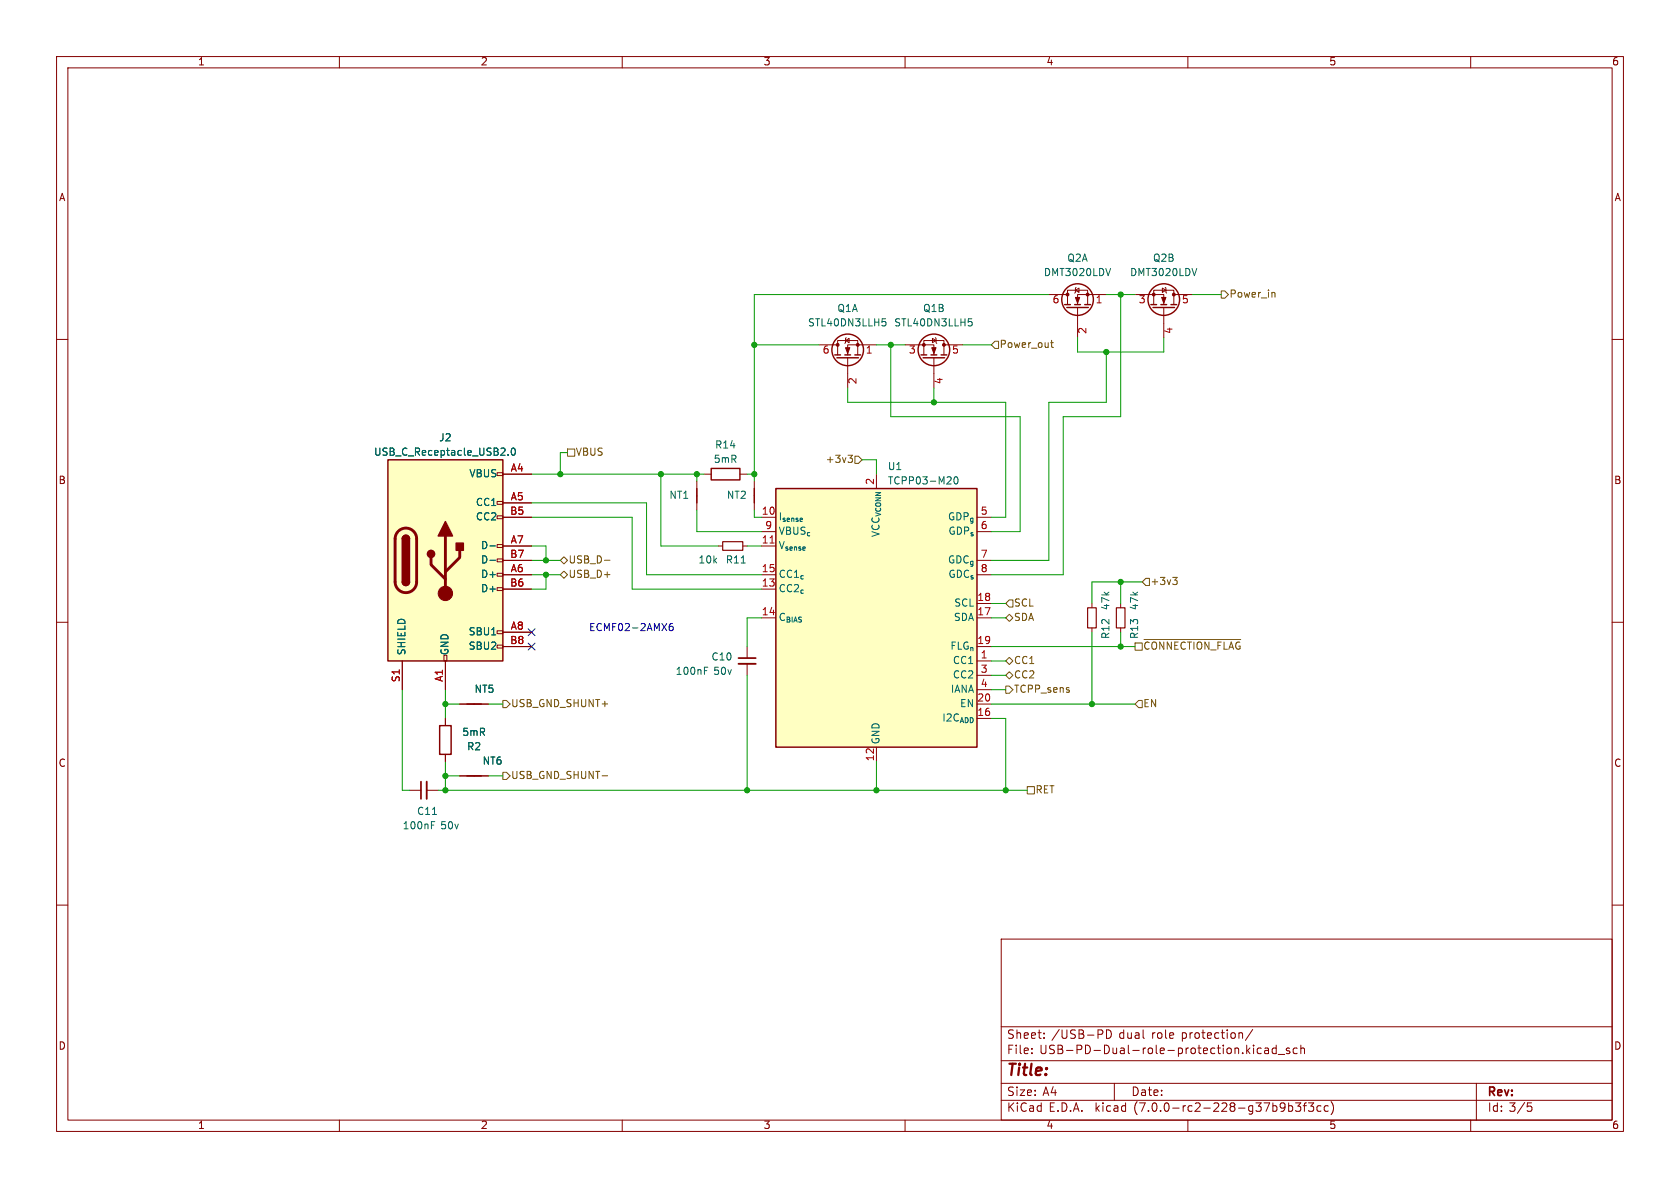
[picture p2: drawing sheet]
<svg xmlns="http://www.w3.org/2000/svg" width="297mm" height="210mm" viewBox="0 0 297 210" stroke-linecap="round" stroke-linejoin="round" font-family="sans-serif">
<g fill="none" stroke="#840000" stroke-width=".18">
<path d="M10 10h277v190h-277zM12 12h273v186h-273zM60 10v2M110 10v2M160 10v2M210 10v2M260 10v2M10 60h2M149.6 59.7l-.1 .1v.8l-.1 .1M164.8 59.8l.7 .4-.7 .4zM165.4 59.7l.1 .1v.8l.1 .1M185.4 52.1h3.3"/>
<path d="M188.7 53.8v-2.5h3.6v2.5M190.1 51.3l.7-.4v.8zM190.2 50.8l-.1 .1v.8l-.1 .1M190.5 54.4v5.3M195.6 52.1h-5.1v1.7M200.7 52.1h5v1.7M204 53.8v-2.5h3.5v2.5M205.5 50.9l.6 .4-.6 .4zM205.7 54.4v5.3M206 50.8l.1 .1v.8l.1 .1M207.5 52.1h3.3M285 60h2"/>
<path d="M144.8 61h3.3M148.1 62.7v-2.5h3.5v2.5M149.5 60.2l.6-.4v.8zM149.9 63.2v5.4M154.9 61h-5v1.7M160 61h5.1v1.7M163.3 62.7v-2.5h3.6v2.5M165.1 63.2v5.4M166.9 61h3.3M87.9 98.8h1v.5h-1zM87.9 96.3h1v.5h-1zM87.9 91.2h1v.5h-1z"/>
<path d="M87.9 88.6h1v.6h-1zM87.9 83.6h1v.5h-1zM88.9 83.8h5.1M88.9 88.9h5.1M88.9 96.5h5.1M88.9 91.4h5.1M88.9 99.1h5.1M123.2 85.1v5.1M124.5 83.8h1.2M127 96.5h.8M130.8 83.8h1.3M131.3 96.5h.8"/>
<path d="M133.3 85.1v5.1M134.6 96.5h2.6M134.6 91.4h2.6M134.6 94h2.6M172.7 91.4h2.6M172.7 99.1h2.6M172.7 94h2.6M10 110h2M71.1 116.8v5.1M78.5 115.8h.5v1h-.5zM78.7 116.8v5.1M87.9 114h1v.6h-1z"/>
<path d="M87.9 111.5h1v.5h-1zM87.9 103.9h1v.5h-1zM87.9 101.3h1v.6h-1zM88.9 101.6h5.1M88.9 111.8h5.1M88.9 104.1h5.1M88.9 114.3h5.1M132.1 114.3v2M132.1 117.3v2.1M134.6 101.6h2.6M134.6 104.1h2.6M134.6 109.2h2.6"/>
<path d="M172.7 101.6h2.6M172.7 114.3h2.6M172.7 116.8h2.6M172.7 109.2h2.6M172.7 106.7h2.6M172.7 119.4h2.6M193 106.7v.7M193 111v.8M198.1 106.7v.7M198.1 111v.8M285 110h2M72.4 139.7h2"/>
<path d="M75.4 139.7h2.1M78.7 127v1.3M78.7 133.4v1.2M81.3 137.2h5.1M81.3 124.5h5.1M154.9 132.1v2.5M172.7 124.5h2.6M172.7 121.9h2.6M10 160h2M285 160h2M177 166h108v32h-108zM60 198v2"/>
<path d="M110 198v2M160 198v2M177 194.5h108M177 191.5h108M177 187.5h108M177 181.5h108M182.4 186.1v.2M182.4 185.3v.2M184.6 183.4v.2M184.6 182.6v.2M195.6 182.1a.76 .76 0 0 1 .9 .7 .76 .76 0 0 1-.9 .8zM197 191.5v3"/>
<path d="M210 198v2M219.5 182.6l.2 .2v.8M221.5 182l-1.3 1.9M221.6 184.8v.1M221.6 185.3v1M223 185.3h-.5l-.2 .2v.5l.1 .2h.6M223.6 185.3h.6l.1 1M224.3 185.6l-.5 .1a.29 .29 0 0 0-.3 .3 .29 .29 0 0 0 .3 .3l.5-.1M225.6 185.3h-.4l-.3 .2v.5l.1 .2h.6M225.6 184.8v1.5M226 186.4h1.1M227.8 195v1.5"/>
<path d="M227.8 195.5h.4l.3 .2v.5l-.1 .2h-.6M228 185.3h-.4l-.2 .2 .1 .2 .5 .1v.4h-.6M229 195h1l-.5 .5 .4 .2v.6l-.2 .2h-.5l-.2-.2M229.3 185.3h-.4l-.3 .2v.5l.2 .2h.5M230 184.8v1.5M230 185.4l.2-.1h.3l.1 1M230.4 195.5h.6M231 195l-.4 .2v1.3M231.3 195h.9l-.5 .5 .5 .2v.6l-.2 .2h-.5l-.2-.2M233.5 195.5h-.4l-.3 .2v.5l.2 .2h.5M234.8 195.5h-.4l-.3 .2v.5l.1 .2h.6M235.3 194.7a1.72 1.72 0 0 1 0 2.3"/>
<path d="M260 198v2M261 191.5v6.5M270 195h.8M270.2 195.5h.3l.3 .3-.1 .6-.5 .1"/>
</g>
<g fill="none" stroke="#840000" stroke-width=".25">
<path d="M188.2 53.8h1M188.6 54.4h3.8M190 53.8h1M191.8 53.8h1M203.5 53.8h1M203.8 54.4h3.8M205.2 53.8h1M207 53.8h1M147.6 62.7h1M148 63.2h3.8M149.4 62.7h1M151.1 62.7h1"/>
<path d="M162.8 62.7h1M163.2 63.2h3.8M164.6 62.7h1M166.4 62.7h1M68.6 81.3h20.3v35.5h-20.3zM71.1 95.3a.64 .64 0 0 1 .7-.7 .64 .64 0 0 1 .6 .7M123.2 86.4v2.5M125.7 82.8h5.1v2h-5.1zM133.3 86.4v2.5M137.2 86.4h35.5v45.7h-35.5zM71.1 102.9a.64 .64 0 0 0 .7 .6 .64 .64 0 0 0 .6-.6M77.7 128.3h2.1v5.1h-2.1z"/>
<path d="M82.5 137.2h2.6M82.5 124.5h2.6"/>
<circle cx="190.5" cy="53" r="2.79"/>
<circle cx="205.7" cy="53" r="2.79"/>
<circle cx="149.9" cy="61.8" r="2.79"/>
<circle cx="165.1" cy="61.8" r="2.79"/>
</g>
<g fill="#840000" stroke="#840000" stroke-width=".18">
<path d="M149.5 61.5h.7l-.3 1z"/>
<path d="M164.7 61.5h.8l-.4 1z"/>
<path d="M190.1 52.6h.8l-.4 1z"/>
<path d="M205.4 52.6h.7l-.4 1z"/>
<circle cx="151.6" cy="61" r=".25"/>
<circle cx="148.1" cy="61" r=".25"/>
<circle cx="163.3" cy="61" r=".25"/>
<circle cx="166.9" cy="61" r=".25"/>
<circle cx="78.7" cy="104.9" r="1.27"/>
<circle cx="192.3" cy="52.1" r=".25"/>
<circle cx="188.7" cy="52.1" r=".25"/>
<circle cx="204" cy="52.1" r=".25"/>
<circle cx="207.5" cy="52.1" r=".25"/>
</g>
<g fill="none" stroke="#006464" stroke-width=".18">
<path d="M156 56.3h.6M156.1 56.8h.3l.2 .3v.4l-.5 .1M171.2 56.3h.6M171.3 56.8h.3l.3 .3-.1 .5h-.5M196.3 47.5l-.4 1.2M211.6 47.5l-.4 1.2M90.5 79.3l.2-.1a.68 .68 0 0 1 .4 .6 .68 .68 0 0 1-.4 .7l-.2-.1-.1-.4zM86.6 96.5h1M86.6 99h1M89.8 80.4v.1M168.8 84.3h.1a.68 .68 0 0 1 .5 .6 .68 .68 0 0 1-.5 .7 .84 .84 0 0 1-.1-1.3zM86.9 112.2h.7"/>
<path d="M124.5 117.9h.6M76.3 145.2h.6"/>
</g>
<path d="M127.8 95.8h3.5v1.5h-3.5zM192.3 107.4h1.5v3.6h-1.5zM197.4 107.4h1.5v3.6h-1.5z" fill="none" stroke="#840000" stroke-width=".2"/>
<g fill="#ffffc2" stroke="#ffffc2" stroke-width=".18">
<path d="M68.6 81.3h20.3v35.5h-20.3z"/>
<path d="M137.2 86.4h35.5v45.7h-35.5z"/>
</g>
<path d="M70.4 93.9a1.9 1.9 0 0 1 2.1-.4 1.9 1.9 0 0 1 1.2 1.8v7.6a1.91 1.91 0 0 1-1.9 1.9 1.91 1.91 0 0 1-2-1.9l.1-7.8 .1-.7zM76.2 98.6v1.2l2.5 2.6M78.7 94.7v10.2M81.3 97.3v1.3l-2.6 2.5" fill="none" stroke="#840000" stroke-width=".51"/>
<g fill="#840000" stroke="#840000" stroke-width=".25">
<path d="M71.1 102.9h1.3a.64 .64 0 0 1-.6 .6 .64 .64 0 0 1-.7-.6z"/>
<path d="M71.1 95.3h1.3v7.6h-1.3z"/>
<path d="M71.3 94.8a.64 .64 0 0 1 .7-.1 .64 .64 0 0 1 .4 .6h-1.3z"/>
<path d="M78.7 92.2l1.3 2.5h-2.5z"/>
<path d="M80.6 96h1.3v1.3h-1.3z"/>
<circle cx="76.2" cy="97.9" r=".63"/>
</g>
<path d="M136.1 96h.8" fill="none" stroke="#a90000" stroke-width=".18"/>
<path d="M130.6 117.3h3M75.4 138.2v3" fill="none" stroke="#840000" stroke-width=".33"/>
<path d="M130.6 116.3h3M74.4 138.2v3" fill="none" stroke="#840000" stroke-width=".3"/>
<g fill="none" stroke="#725600" stroke-width=".18">
<path d="M215.9 51.4h.6l.7 .7-.7 .6h-.6zM225.2 51.7l.2 .2v.6M100.3 79.4h1.3v1.2h-1.3zM175.3 61l.6-.7h.6v1.3h-.6zM185.7 60.6h.5M185.9 60.2v1l.3 .2M99.1 99.1l.6-.7 .6 .7-.6 .6zM106.9 99h.9M149.9 80.5h.8l-.4 .5 .3 .1 .1 .4-.2 .2h-.4M151.1 80.6h.7l.6 .7-.6 .6h-.7zM99.1 101.6l.6-.6 .6 .6-.6 .6zM177.8 119.4l.6-.7 .7 .7-.7 .6z"/>
<path d="M177.8 116.8l.6-.6 .7 .6-.7 .7zM177.8 109.2l.6-.6 .7 .6-.7 .7zM178.4 106h.7v1.3h-.7l-.6-.6zM200.7 113.7h1.2v1.2h-1.2zM202.2 113h17.2M202.6 102.2h.6v1.3h-.6l-.7-.6zM203.1 113.6l-.2-.1-.3 .1-.2 .4M203.6 113.9a.42 .42 0 0 1 .5-.4 .42 .42 0 0 1 .4 .4M205.7 113.5v1.3l-.7-1.3v1.3M207.1 113.5v1.3l-.7-1.3v1.3M207.3 102.1h.8l-.4 .5 .3 .1 .1 .4-.2 .2h-.4M208.3 113.5h-.6v1.3"/>
<path d="M209.6 113.6l-.3-.1-.3 .1-.2 .4M209.9 113.5h.7M210.3 113.5v1.3M211.1 113.5v1.3M211.6 113.9a.42 .42 0 0 1 .4-.4 .42 .42 0 0 1 .5 .4M213.7 113.5v1.3l-.7-1.3v1.3M215.9 113.5h-.6v1.3M216.4 113.5v1.3M217.2 114.8l.5-1.3 .4 1.3M219.2 113.6h-.5l-.3 .4M88.9 136.5h.6l.7 .7-.7 .6h-.6zM88.9 123.8h.6l.7 .7-.7 .6h-.6z"/>
<path d="M106.4 137.1h1M177.8 121.3h.6l.7 .6-.7 .7h-.6zM181.6 139.1h1.3v1.2h-1.3zM201.3 123.8h.6v1.3h-.6l-.6-.6z"/>
</g>
<path d="M118.9 110.2l-.4 .1a.86 .86 0 0 0 0 1.2l.5-.1v-.5l-.2-.2h-.3l-.2 .2" fill="none" stroke="#0000c2" stroke-width=".18"/>
<g fill="none" stroke="#009600" stroke-width=".18">
<path d="M185.4 52.1h-52.1v33M190.5 59.7v2.5h15.2v-2.5M195.6 52.1h5.1M198.1 52.1v21.6h-10.1v27.9h-12.7M210.8 52.1h5.1M133.3 61h11.5M149.9 68.6v2.5h27.9v20.3h-2.5M154.9 61h5.1M157.5 61v12.7h22.8v20.3h-5M165.1 68.6v2.5M170.2 61h5.1M195.6 62.2v8.9h-10.2v28h-10.1"/>
<path d="M94 88.9h20.3v12.7h20.3M94 99.1h5.1M94 96.5h2.5v2.6M94 83.8h30.5M94 91.4h17.8v12.7h22.8M100.3 80h-1.2v3.8M116.8 83.8v12.7h10.2M123.2 83.8v1.3M123.2 90.2v3.8h11.4M132.1 96.5h2.5M132.1 83.8h1.2M133.3 90.2v1.2h1.3"/>
<path d="M152.4 81.3h2.5v2.5M94 101.6h5.1M96.5 101.6v2.5h-2.5M132.1 119.4v20.3M134.6 109.2h-2.5v5.1M175.3 114.3h25.4M175.3 119.4h2.5M175.3 116.8h2.5M175.3 109.2h2.5M175.3 106.7h2.5M193 111.8v12.7M198.1 102.9v3.8"/>
<path d="M198.1 111.8v2.5M201.9 102.9h-8.9v3.8M71.1 121.9v17.8h1.3M77.5 139.7h104.1M78.7 137.2h2.6M78.7 124.5h2.6M78.7 121.9v5.1M78.7 134.6v5.1M86.4 137.2h2.5M86.4 124.5h2.5M154.9 134.6v5.1M175.3 121.9h2.5"/>
<path d="M175.3 124.5h25.4M175.3 127h2.5v12.7"/>
</g>
<path d="M93.4 113.7l1.2 1.2M93.4 111.2l1.2 1.2M94.6 113.7l-1.2 1.2M94.6 111.2l-1.2 1.2" fill="none" stroke="#000084" stroke-width=".18"/>
<g fill="#009600" stroke="#009600" stroke-width=".18">
<circle cx="78.7" cy="124.5" r=".46"/>
<circle cx="78.7" cy="137.2" r=".46"/>
<circle cx="78.7" cy="139.7" r=".46"/>
<circle cx="198.1" cy="102.9" r=".46"/>
<circle cx="198.1" cy="114.3" r=".46"/>
<circle cx="154.9" cy="139.7" r=".46"/>
<circle cx="132.1" cy="139.7" r=".46"/>
<circle cx="177.8" cy="139.7" r=".46"/>
<circle cx="193" cy="124.5" r=".46"/>
<circle cx="165.1" cy="71.1" r=".46"/>
<circle cx="133.3" cy="61" r=".46"/>
<circle cx="157.5" cy="61" r=".46"/>
<circle cx="99.1" cy="83.8" r=".46"/>
<circle cx="123.2" cy="83.8" r=".46"/>
<circle cx="116.8" cy="83.8" r=".46"/>
<circle cx="96.5" cy="101.6" r=".46"/>
<circle cx="96.5" cy="99.1" r=".46"/>
<circle cx="133.3" cy="83.8" r=".46"/>
<circle cx="195.6" cy="62.2" r=".46"/>
<circle cx="198.1" cy="52.1" r=".46"/>
</g>
<text font-size="2.8" fill="#840000" x="178" y="190.8">Title:</text>
<g font-size="2.1" fill="#840000">
<text x="178" y="183.9">Sheet:</text>
<text x="185.9" y="183.9">/USB-PD</text>
<text x="197.8" y="183.9">dual</text>
<text x="203.7" y="183.9">role</text>
<text x="209" y="183.9">protection/</text>
<text x="178" y="186.6">File:</text>
<text x="183.8" y="186.6">USB-PD-Dual-role-protection.kicad_sch</text>
<text x="178" y="196.8">KiCad</text>
<text x="178" y="194">Size:</text>
<text x="184.3" y="194">A4</text>
<text x="185.4" y="196.8">E.D.A.</text>
<text x="193.7" y="196.8">kicad</text>
<text x="200" y="194">Date:</text>
<text x="200.6" y="196.8">(7.0.0-rc2-228-g37b9b3f3cc)</text>
<text x="263" y="194.2">Rev:</text>
<text x="263" y="196.8">Id: 3/5</text>
</g>
<g font-size="1.8" fill="#840000">
<text x="35" y="11.8">1</text>
<text x="85" y="11.8">2</text>
<text x="135" y="11.8">3</text>
<text x="185" y="11.8">4</text>
<text x="235" y="11.8">5</text>
<text x="285" y="11.8">6</text>
<text x="10.4" y="35.8">A</text>
<text x="285.4" y="35.8">A</text>
<text x="10.3" y="85.8">B</text>
<text x="285.3" y="85.8">B</text>
<text x="10.3" y="135.8">C</text>
<text x="285.3" y="135.8">C</text>
<text x="10.3" y="185.8">D</text>
<text x="285.3" y="185.8">D</text>
<text x="35" y="199.8">1</text>
<text x="85" y="199.8">2</text>
<text x="135" y="199.8">3</text>
<text x="185" y="199.8">4</text>
<text x="235" y="199.8">5</text>
<text x="285" y="199.8">6</text>
</g>
<g font-size="1.8" fill="#006464">
<text x="188.6" y="46.5">Q2A</text>
<text x="203.8" y="46.5">Q2B</text>
<text x="184.5" y="49.1">DMT3020LDV</text>
<text x="199.7" y="49.1">DMT3020LDV</text>
<text x="142.8" y="58">STL40DN3LLH5</text>
<text x="148" y="55.4">Q1A</text>
<text x="158" y="58">STL40DN3LLH5</text>
<text x="163.1" y="55.4">Q1B</text>
<text x="66.1" y="80.8">USB_C_Receptacle_USB2.0</text>
<text x="77.6" y="78.3">J2</text>
<text x="126.1" y="82.1">5mR</text>
<text x="126.4" y="79.6">R14</text>
<text x="156.9" y="83.4">U1</text>
<text x="82.9" y="84.6">VBUS</text>
<text x="84" y="89.7">CC1</text>
<text x="118.3" y="88.5">NT1</text>
<text x="128.4" y="88.5">NT2</text>
<text x="156.9" y="85.9">TCPP03-M20</text>
<text x="84" y="92.3">CC2</text>
<text x="137.7" y="92.3">I_{sense}</text>
<text x="137.7" y="94.8">VBUS_{c}</text>
<text x="155.8" y="95.1" transform="rotate(-90 155.8 95.1)">VCC_{VCONN}</text>
<text x="167.4" y="92.3">GDP_{g}</text>
<text x="167.5" y="94.8">GDP_{s}</text>
<text x="84.9" y="97.3">D-</text>
<text x="84.9" y="99.9">D-</text>
<text x="123.4" y="99.9">10k</text>
<text x="128.3" y="99.9">R11</text>
<text x="137.7" y="97.3">V_{sense}</text>
<text x="167.4" y="99.9">GDC_{g}</text>
<text x="84.9" y="102.4">D+</text>
<text x="84.9" y="105">D+</text>
<text x="137.7" y="105">CC2_{c}</text>
<text x="137.7" y="102.4">CC1_{c}</text>
<text x="167.5" y="102.4">GDC_{s}</text>
<text x="168.6" y="107.5">SCL</text>
<text x="196.4" y="107.9" transform="rotate(-90 196.4 107.9)">47k</text>
<text x="201.5" y="107.9" transform="rotate(-90 201.5 107.9)">47k</text>
<text x="82.7" y="112.6">SBU1</text>
<text x="137.7" y="110">C_{BIAS}</text>
<text x="168.5" y="110">SDA</text>
<text x="196.4" y="113" transform="rotate(-90 196.4 113)">R12</text>
<text x="201.5" y="113" transform="rotate(-90 201.5 113)">R13</text>
<text x="71.9" y="115.8" transform="rotate(-90 71.9 115.8)">SHIELD</text>
<text x="79.6" y="115.8" transform="rotate(-90 79.6 115.8)">GND</text>
<text x="82.7" y="115.1">SBU2</text>
<text x="119.4" y="119.6">100nF</text>
<text x="125.7" y="117">C10</text>
<text x="126.1" y="119.6">50v</text>
<text x="167.8" y="115.1">FLG_{n}</text>
<text x="168.3" y="117.7">CC1</text>
<text x="83.8" y="122.7">NT5</text>
<text x="168" y="122.7">IANA</text>
<text x="168.3" y="120.2">CC2</text>
<text x="169.6" y="125.3">EN</text>
<text x="81.7" y="130.4">5mR</text>
<text x="155.8" y="131.6" transform="rotate(-90 155.8 131.6)">GND</text>
<text x="166.4" y="127.8">I2C_{ADD}</text>
<text x="82.5" y="132.9">R2</text>
<text x="85.3" y="135.4">NT6</text>
<text x="71.1" y="146.9">100nF</text>
<text x="73.7" y="144.3">C11</text>
<text x="77.9" y="146.9">50v</text>
</g>
<g font-size="1.8" fill="#a90000">
<text x="186" y="54">6</text>
<text x="193.6" y="54">1</text>
<text x="201.3" y="54">3</text>
<text x="208.9" y="54">5</text>
<text x="192.4" y="59.1" transform="rotate(-90 192.4 59.1)">2</text>
<text x="207.6" y="59.1" transform="rotate(-90 207.6 59.1)">4</text>
<text x="145.4" y="62.9">6</text>
<text x="153" y="62.9">1</text>
<text x="160.6" y="62.9">3</text>
<text x="168.2" y="62.9">5</text>
<text x="151.8" y="68" transform="rotate(-90 151.8 68)">2</text>
<text x="167" y="68" transform="rotate(-90 167 68)">4</text>
<text x="90.2" y="83.6">A4</text>
<text x="90.2" y="88.6">A5</text>
<text x="154.7" y="85.8" transform="rotate(-90 154.7 85.8)">2</text>
<text x="90.1" y="91.2">B5</text>
<text x="134.6" y="91.2">10</text>
<text x="135.2" y="93.7">9</text>
<text x="173.3" y="91.2">5</text>
<text x="173.3" y="93.7">6</text>
<text x="90.1" y="98.8">B7</text>
<text x="90.2" y="101.3">A6</text>
<text x="90.2" y="96.3">A7</text>
<text x="134.6" y="96.3">11</text>
<text x="134.6" y="101.3">15</text>
<text x="173.3" y="98.8">7</text>
<text x="173.3" y="101.3">8</text>
<text x="90.1" y="103.9">B6</text>
<text x="134.6" y="103.9">13</text>
<text x="172.7" y="106.4">18</text>
<text x="90.2" y="111.5">A8</text>
<text x="134.6" y="109">14</text>
<text x="172.7" y="109">17</text>
<text x="90.1" y="114">B8</text>
<text x="172.7" y="114">19</text>
<text x="173.3" y="116.6">1</text>
<text x="173.3" y="119.1">3</text>
<text x="70.9" y="120.7" transform="rotate(-90 70.9 120.7)">S1</text>
<text x="78.5" y="120.6" transform="rotate(-90 78.5 120.6)">A1</text>
<text x="172.7" y="124.2">20</text>
<text x="173.3" y="121.7">4</text>
<text x="172.7" y="126.7">16</text>
<text x="154.7" y="134.6" transform="rotate(-90 154.7 134.6)">12</text>
</g>
<g font-size="1.8" fill="#725600">
<text x="217.4" y="52.9">Power_in</text>
<text x="176.7" y="61.8">Power_out</text>
<text x="101.8" y="80.8">VBUS</text>
<text x="145.9" y="82.1">+3v3</text>
<text x="100.5" y="99.9">USB_D-</text>
<text x="100.5" y="102.4">USB_D+</text>
<text x="179.3" y="107.5">SCL</text>
<text x="203.4" y="103.7">+3v3</text>
<text x="179.3" y="110">SDA</text>
<text x="179.3" y="117.7">CC1</text>
<text x="202.1" y="115.7">~{CONNECTION_FLAG}</text>
<text x="90.4" y="125.3">USB_GND_SHUNT+</text>
<text x="179.3" y="122.7">TCPP_sens</text>
<text x="179.3" y="120.2">CC2</text>
<text x="202.1" y="125.3">EN</text>
<text x="90.4" y="138">USB_GND_SHUNT-</text>
<text x="183.1" y="140.5">RET</text>
</g>
<text font-size="1.8" fill="#0000c2" x="104.1" y="111.8">ECMF02-2AMX6</text>
</svg>
